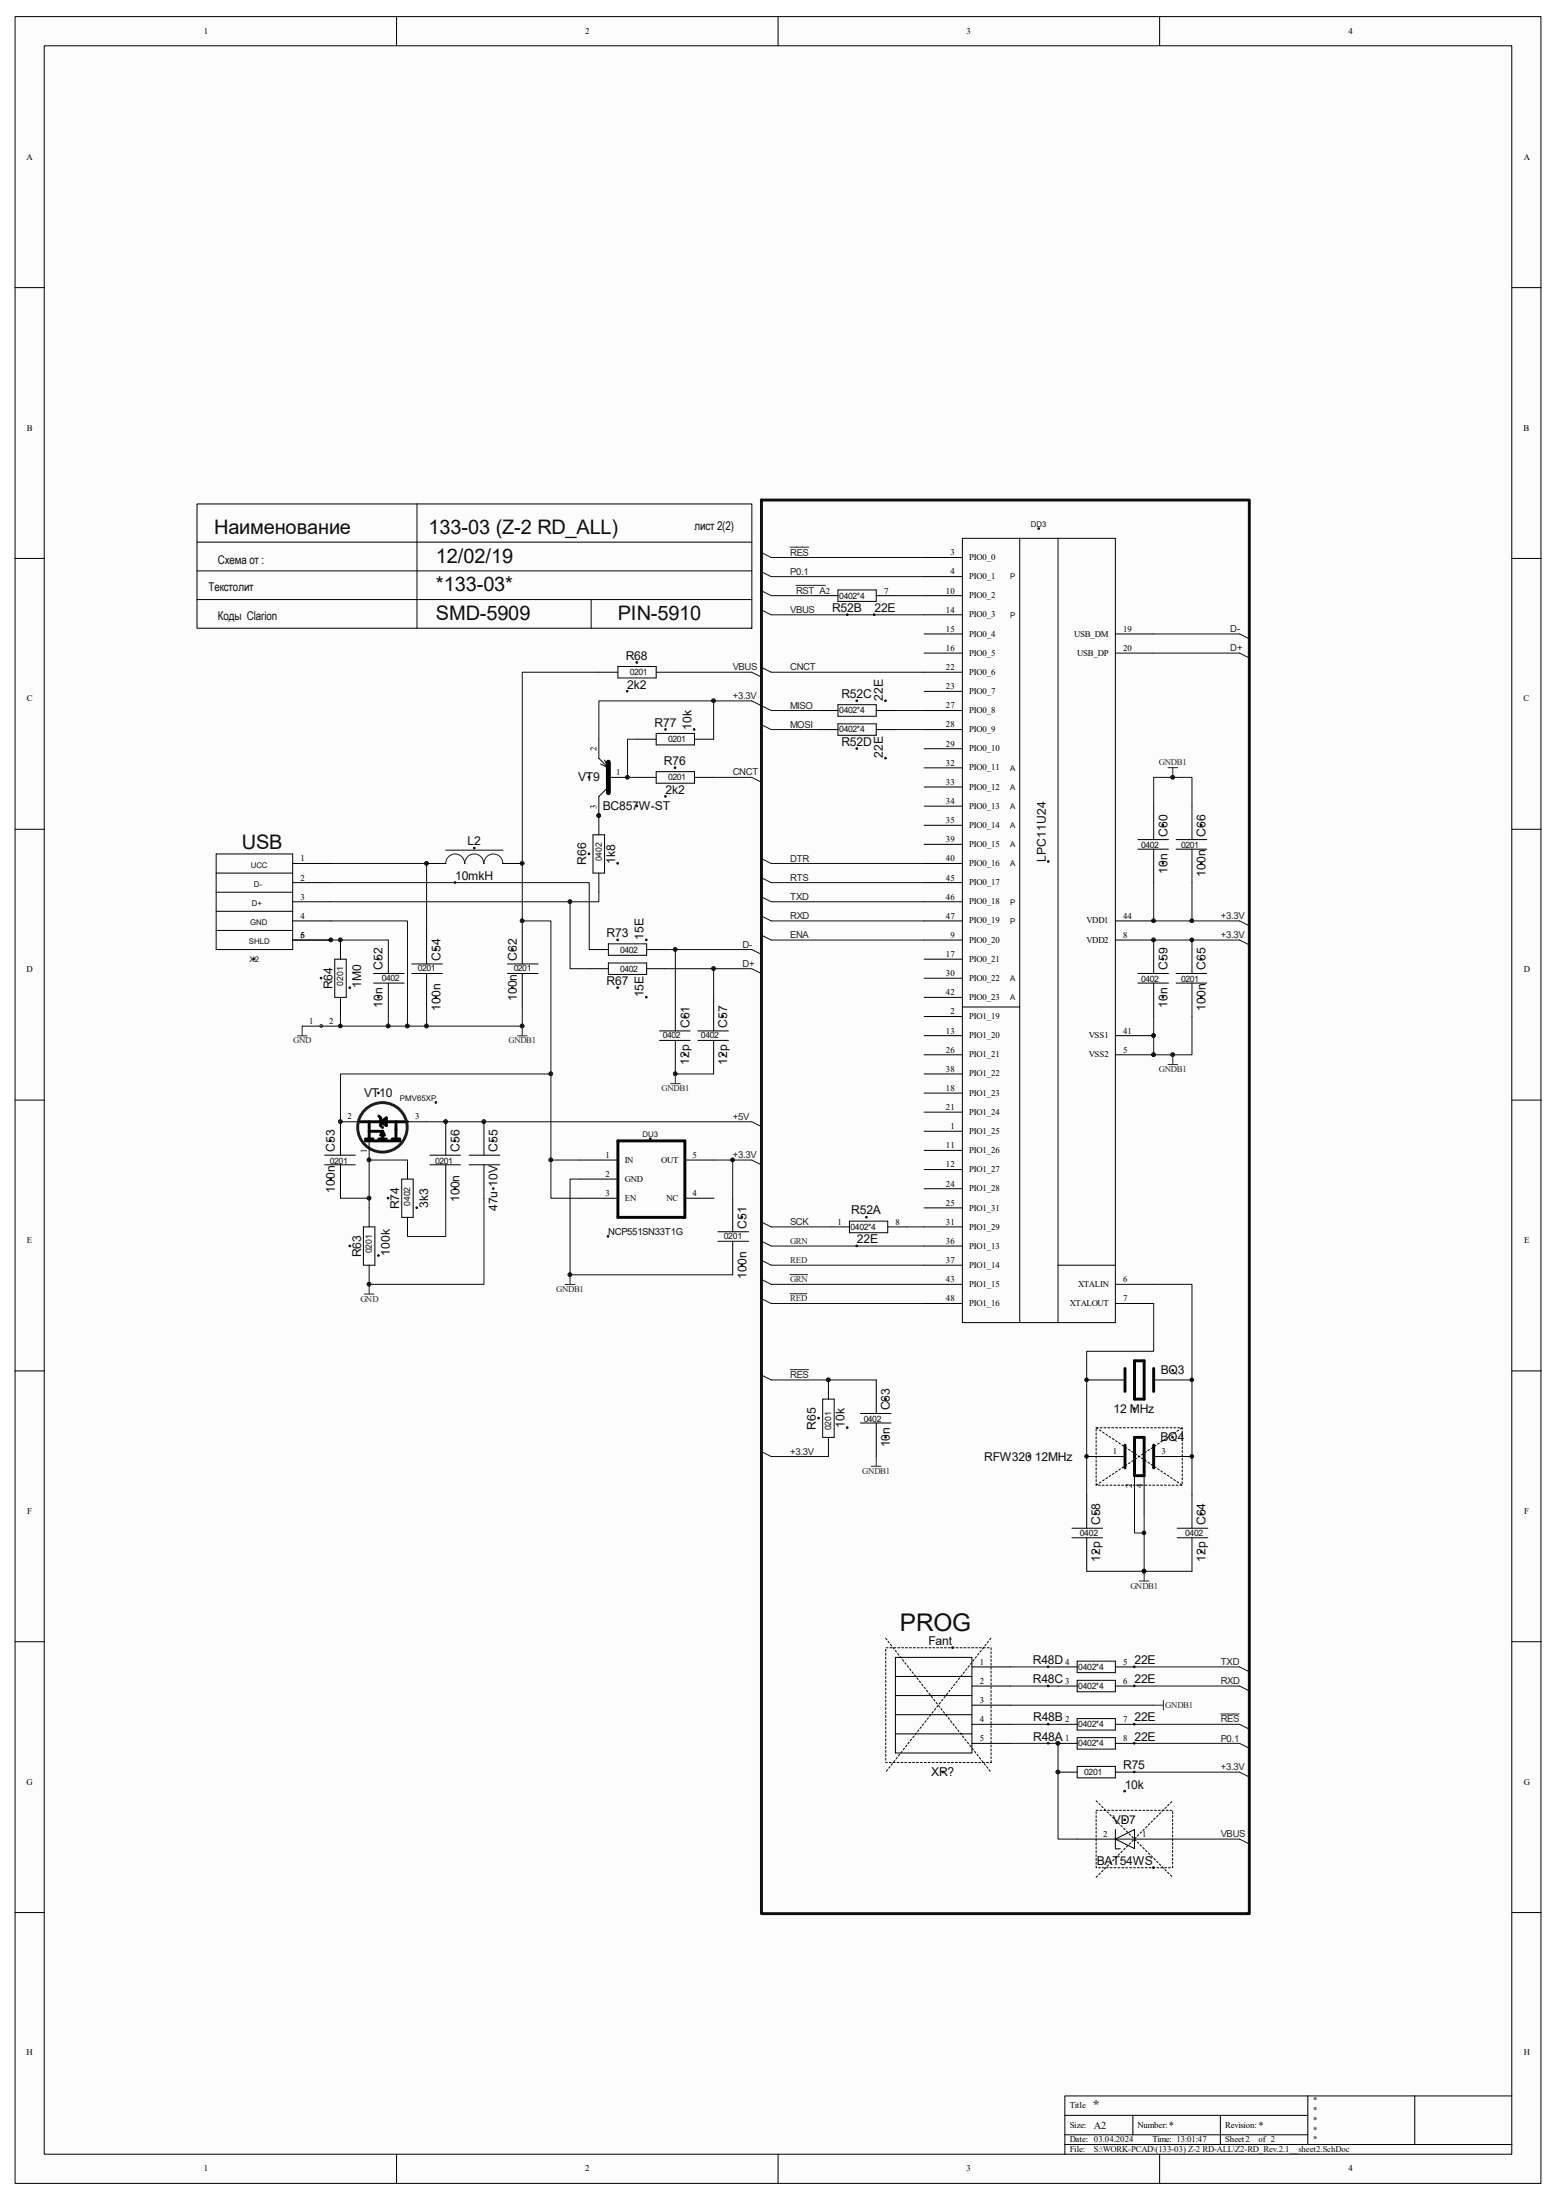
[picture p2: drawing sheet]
<svg xmlns="http://www.w3.org/2000/svg" width="210mm" height="297mm" viewBox="0 0 210 297" stroke-linecap="round" stroke-linejoin="round" font-family="sans-serif">
<path d="M2.1 2.3h205.9v292.5h-205.9z" fill="#fcfcfc"/>
<path d="M2 2.2h206v292.6h-206z" fill="none" stroke="#000" stroke-width=".13"/>
<path d="M6 6.2h198v284.6h-198z" fill="#fcfcfc"/>
<g fill="none" stroke="#000" stroke-width=".13">
<path d="M6 6.2h198v284.6h-198zM53.5 2.2v4M105 2.2v4M156.5 2.2v4M2 38.8h4M204.1 38.8h3.9M2 75.4h4M26.6 68h74.9v16.8h-74.9zM26.6 77.1h74.9M26.6 73.2h74.9M56.3 68v16.8M113.1 79.6h5.2v1.6h-5.2z"/>
<path d="M124.7 77.8h5.2M124.7 75.3h5.2M129.9 72.7h20.6v105.9h-20.6zM137.6 72.7v105.9M142.8 72.7v105.9M204.1 75.4h3.9M26.6 80.9h74.9M79.8 80.9v3.9M80.8 99.8v2.6l1.3 1.3M80.8 90.8h2.6M83.4 90h5.2v1.5h-5.2zM86 99.8h2.6"/>
<path d="M88.6 99h5.1v1.6h-5.1zM88.6 90.8h2.6M93.7 99.8h2.6M110.5 98.5h2.6M110.5 95.9h2.6M110.5 80.4h2.6M113.1 97.7h5.2v1.6h-5.2zM113.1 95.1h5.2v1.6h-5.2zM118.3 98.5h2.6M118.3 95.9h2.6M118.3 80.4h2.6M124.7 98.5h5.2"/>
<path d="M124.7 90.8h5.2M124.7 95.9h5.2M124.7 80.4h5.2M124.7 85.6h5.2M124.7 93.3h5.2M124.7 83h5.2M124.7 88.2h5.2M150.5 85.6h5.2M150.5 88.2h5.2M2 112h4M29.2 117.9h10.3M29.2 115.3h10.3v12.9h-10.3z"/>
<path d="M39.5 116.6h5.2M39.5 119.2h5.2M57.6 116.6h2.6M60.2 114.8h7.7M67.9 116.6h2.6M80 112.7h1.6v5.2h-1.6zM80.8 117.9v2.6M81.1 103.2l1 .5M81.6 102.6l.5 1.1M82.1 106.2l-1.3 1.3v5.2M82.1 104.9h2.6M86 104.9h2.6"/>
<path d="M88.6 104.2h5.1v1.5h-5.1zM93.7 104.9h2.6M124.7 116.6h5.2M124.7 119.2h5.2M124.7 101.1h5.2M124.7 114h5.2M124.7 108.8h5.2M124.7 103.7h5.2M124.7 106.2h5.2M124.7 111.4h5.2M153.6 113.3h4.1M153.6 114.6h4.1"/>
<path d="M155.7 108.8v4.5M155.7 114.6v4.6M158.7 113.3h4.2M158.7 114.6h4.2M160.9 108.8v4.5M160.9 114.6v4.6M204.1 112h3.9M29.2 125.6h10.3M29.2 123h10.3M29.2 120.5h10.3M39.5 126.9h5.2M39.5 124.3h5.2"/>
<path d="M39.5 121.7h5.2M40.8 138.5h5.2M45.2 129.5h1.5v5.2h-1.5zM46 126.9v2.6M46 134.7v2.5M50.4 132.7h4.1M50.4 131.4h4.1M52.4 126.9v4.5M52.4 132.7v4.5M55.6 131.4h4.1M55.6 130.1h4.1M57.6 125.6v4.5"/>
<path d="M57.6 131.4v4.6M68.5 131.4h4.1M68.5 130.1h4.1M70.5 125.6v4.5M70.5 131.4v4.6M79.5 128.2h2.6M79.5 130.8h2.6M82.1 130h5.2v1.6h-5.2zM82.1 127.4h5.2v1.6h-5.2zM87.3 128.2h2.6M87.3 130.8h2.6M89 139.2h4.1"/>
<path d="M91.2 134.7v4.5M94.2 139.2h4.1M96.3 134.7v4.5M124.7 134.7h5.2M124.7 129.5h5.2M124.7 126.9h5.2M124.7 124.3h5.2M124.7 121.7h5.2M124.7 132.1h5.2M124.7 139.8h5.2M124.7 137.2h5.2M129.9 136h7.7"/>
<path d="M150.5 126.9h5.2v4.5M150.5 124.3h5.2M150.5 139.8h5.2M153.6 132.7h4.1M153.6 131.4h4.1M155.7 132.7v4.5M158.7 132.7h4.2M158.7 131.4h4.2M160.9 126.9v4.5M160.9 132.7v4.5M2 148.5h4M43.8 156h4.2"/>
<path d="M43.8 157.3h4.2M46 157.3v4.5M48.5 151.4h-2.5v4.6M49.8 154v2.6M54.2 159.2h1.6v5.2h-1.6zM55 156.6v2.6M55 151.4h2.6M58 156h4.2M58 157.3h4.2M60.2 151.4v4.6M60.2 157.3v4.5M63.3 156h4.2"/>
<path d="M63.3 157.3h4.2M65.3 151.4v4.6M65.3 157.3v4.5M78.2 159.2h5.2M78.2 156.6h5.2M89 140.5h4.1M91.2 140.5v4.5M92.4 156.6h4M94.2 140.5h4.1M96.3 140.5v4.5M124.7 142.4h5.2M124.7 145h5.2"/>
<path d="M124.7 147.6h5.2M124.7 150.1h5.2M124.7 152.7h5.2M124.7 155.3h5.2M124.7 157.9h5.2M150.5 142.4h5.2M204.1 148.5h3.9M49.1 165.6h1.5v5.2h-1.5zM49.8 163.1v2.5M49.8 170.8v2.6M55 164.4v2.5M78.2 161.8h5.2"/>
<path d="M92.4 161.8h4M96.9 167.6h4.1M96.9 166.3h4.1M98.9 161.8v4.5M98.9 167.6v4.5M112.1 165.6h2.5M114.6 164.9h5.2v1.5h-5.2zM119.8 165.6h2.6M124.7 170.8h5.2M124.7 165.6h5.2M124.7 168.2h5.2M124.7 160.5h5.2"/>
<path d="M124.7 176h5.2M124.7 163.1h5.2M124.7 173.4h5.2M142.8 170.8h7.7M150.5 176h5.2M150.5 173.4h5.2M2 185.1h4M111 188.9h1.6v5.2h-1.6zM111.8 186.3v2.6M111.8 194.1v2.5M116.1 190.8h4.2M116.1 192.1h4.2"/>
<path d="M118.3 186.3v4.5M118.3 192.1v4.5M146.7 186.3h5.1M146.7 196.6h5.1M153.1 199.2v5.2M154.4 199.2v5.2M155.7 186.3h5.2M155.7 196.6h5.2M204.1 185.1h3.9M144.7 207.6h4.1M144.7 206.3h4.1M146.7 201.8v4.5"/>
<path d="M146.7 207.6v4.5M158.9 207.6h4.1M158.9 206.3h4.1M160.9 201.8v4.5M160.9 207.6v4.5M2 221.6h4M120.9 234.1h10.3M120.9 231.5h10.3M120.9 228.9h10.3M120.9 226.3h10.3M120.9 223.8h10.3v12.9h-10.3zM131.2 232.8h5.1"/>
<path d="M131.2 235.4h5.1M131.2 230.2h5.1M131.2 227.6h5.1M131.2 225h5.1M142.8 232.8h2.6M142.8 235.4h2.6M142.8 227.6h2.6M142.8 225h2.6M142.8 239.2h2.6M145.4 224.3h5.1v1.5h-5.1zM145.4 226.9h5.1v1.5h-5.1zM145.4 232h5.1v1.6h-5.1z"/>
<path d="M145.4 234.6h5.1v1.5h-5.1zM145.4 238.5h5.1v1.5h-5.1zM150.5 232.8h2.6M150.5 235.4h2.6M150.5 227.6h2.6M150.5 225h2.6M150.5 239.2h2.6M204.1 221.6h3.9M2 258.2h4M145.4 248.3h12.9M150.5 248.3l2.6-1.3v2.6zM150.5 247v2.6"/>
<path d="M150.6 249.6h.6M204.1 258.2h3.9M53.5 290.8v4M105 290.8v4M143.7 285.6h32.8M143.7 289.5h60.4M143.7 288.2h32.8M152.9 285.6v2.6M156.5 290.8v4M164.7 285.6v3.9M176.5 283v6.5M191 283h-47.3v7.8"/>
<path d="M204.1 283h-13.1v6.5"/>
</g>
<g fill="#0e0e0e" stroke="#0e0e0e" stroke-width=".13">
<circle cx="44.6" cy="126.9" r=".24"/>
<circle cx="45.9" cy="151.4" r=".24"/>
<circle cx="45.9" cy="126.9" r=".24"/>
<circle cx="49.8" cy="173.4" r=".24"/>
<circle cx="49.8" cy="161.7" r=".24"/>
<circle cx="49.8" cy="156.6" r=".24"/>
<circle cx="52.4" cy="138.5" r=".24"/>
<circle cx="55" cy="138.5" r=".24"/>
<circle cx="57.6" cy="138.5" r=".24"/>
<circle cx="57.6" cy="116.6" r=".24"/>
<circle cx="60.1" cy="151.4" r=".24"/>
<circle cx="65.3" cy="151.4" r=".24"/>
<circle cx="70.5" cy="138.5" r=".24"/>
<circle cx="70.5" cy="124.3" r=".24"/>
<circle cx="70.5" cy="116.6" r=".24"/>
<circle cx="74.3" cy="156.6" r=".24"/>
<circle cx="74.3" cy="145" r=".24"/>
<circle cx="76.9" cy="172.1" r=".24"/>
<circle cx="76.9" cy="121.7" r=".24"/>
<circle cx="84.7" cy="104.9" r=".24"/>
<circle cx="91.1" cy="145" r=".24"/>
<circle cx="91.1" cy="128.2" r=".24"/>
<circle cx="96.3" cy="130.8" r=".24"/>
<circle cx="96.3" cy="94.6" r=".24"/>
<circle cx="98.9" cy="156.6" r=".24"/>
<circle cx="111.8" cy="186.3" r=".24"/>
<circle cx="142.8" cy="239.2" r=".24"/>
<circle cx="142.8" cy="235.3" r=".24"/>
<circle cx="154.4" cy="212.1" r=".24"/>
<circle cx="155.7" cy="126.9" r=".24"/>
<circle cx="155.7" cy="124.3" r=".24"/>
<circle cx="158.3" cy="142.4" r=".24"/>
<circle cx="158.3" cy="104.9" r=".24"/>
<circle cx="160.9" cy="126.9" r=".24"/>
<circle cx="160.9" cy="124.3" r=".24"/>
<circle cx="51.1" cy="134.6" r=".11"/>
<circle cx="51.1" cy="129.5" r=".11"/>
<circle cx="47.2" cy="133.3" r=".11"/>
<circle cx="43.3" cy="132" r=".11"/>
<circle cx="61.4" cy="119.1" r=".11"/>
<circle cx="64" cy="114.5" r=".11"/>
<circle cx="100.1" cy="170.8" r=".11"/>
<circle cx="100.1" cy="164.3" r=".11"/>
<circle cx="162.1" cy="134.6" r=".11"/>
<circle cx="162.1" cy="129.5" r=".11"/>
<circle cx="157" cy="134.6" r=".11"/>
<circle cx="157" cy="129.5" r=".11"/>
<circle cx="51.1" cy="169.5" r=".11"/>
<circle cx="47.2" cy="168.2" r=".11"/>
<circle cx="61.4" cy="160.5" r=".11"/>
<circle cx="61.4" cy="154" r=".11"/>
<circle cx="66.6" cy="160.5" r=".11"/>
<circle cx="66.6" cy="154" r=".11"/>
<circle cx="83.4" cy="116.6" r=".11"/>
<circle cx="79.5" cy="115.3" r=".11"/>
<circle cx="97.6" cy="142.4" r=".11"/>
<circle cx="97.6" cy="137.2" r=".11"/>
<circle cx="114.4" cy="192.7" r=".11"/>
<circle cx="110.5" cy="191.4" r=".11"/>
<circle cx="147.9" cy="209.5" r=".11"/>
<circle cx="147.9" cy="204.4" r=".11"/>
<circle cx="162.1" cy="209.5" r=".11"/>
<circle cx="162.1" cy="204.4" r=".11"/>
<circle cx="162.1" cy="116.6" r=".11"/>
<circle cx="162.1" cy="111.4" r=".11"/>
<circle cx="157" cy="116.6" r=".11"/>
<circle cx="157" cy="111.4" r=".11"/>
<circle cx="115.6" cy="168.2" r=".11"/>
<circle cx="116.9" cy="164.3" r=".11"/>
<circle cx="93.7" cy="98.5" r=".11"/>
<circle cx="89.8" cy="98.5" r=".11"/>
<circle cx="89.8" cy="107.5" r=".11"/>
<circle cx="91.1" cy="103.6" r=".11"/>
<circle cx="119.5" cy="102.4" r=".11"/>
<circle cx="115.6" cy="101.1" r=".11"/>
<circle cx="155.7" cy="252.1" r=".11"/>
<circle cx="151.8" cy="245.7" r=".11"/>
<circle cx="56.2" cy="163" r=".11"/>
<circle cx="52.4" cy="161.7" r=".11"/>
<circle cx="44.6" cy="159.2" r=".11"/>
<circle cx="44.6" cy="154" r=".11"/>
<circle cx="34.3" cy="129.5" r=".11"/>
<circle cx="69.2" cy="133.3" r=".11"/>
<circle cx="69.2" cy="128.2" r=".11"/>
<circle cx="58.8" cy="134.6" r=".11"/>
<circle cx="58.8" cy="128.2" r=".11"/>
<circle cx="119.5" cy="194" r=".11"/>
<circle cx="119.5" cy="188.9" r=".11"/>
<circle cx="92.4" cy="142.4" r=".11"/>
<circle cx="92.4" cy="137.3" r=".11"/>
<circle cx="84.6" cy="93.3" r=".11"/>
<circle cx="85.9" cy="89.4" r=".11"/>
<circle cx="119.5" cy="94.6" r=".11"/>
<circle cx="115.6" cy="94.6" r=".11"/>
<circle cx="118" cy="83" r=".11"/>
<circle cx="114.4" cy="83" r=".11"/>
<circle cx="153.1" cy="190.2" r=".11"/>
<circle cx="158.3" cy="185" r=".11"/>
<circle cx="58.8" cy="148.8" r=".11"/>
<circle cx="51.1" cy="147.6" r=".11"/>
<circle cx="128.6" cy="222.4" r=".11"/>
<circle cx="127.3" cy="239.2" r=".11"/>
<circle cx="153.1" cy="235.3" r=".11"/>
<circle cx="141.5" cy="235.3" r=".11"/>
<circle cx="153.1" cy="227.6" r=".11"/>
<circle cx="141.5" cy="227.6" r=".11"/>
<circle cx="153.1" cy="232.8" r=".11"/>
<circle cx="141.5" cy="232.8" r=".11"/>
<circle cx="87.2" cy="134.6" r=".11"/>
<circle cx="83.4" cy="133.3" r=".11"/>
<circle cx="151.8" cy="241.8" r=".11"/>
<circle cx="153.1" cy="239.2" r=".11"/>
<circle cx="82.1" cy="166.9" r=".11"/>
<circle cx="87.8" cy="153.7" r=".11"/>
<circle cx="153.1" cy="225" r=".11"/>
<circle cx="141.5" cy="225" r=".11"/>
<circle cx="79.5" cy="104.9" r=".11"/>
<circle cx="85.9" cy="108.8" r=".11"/>
<circle cx="87.2" cy="126.9" r=".11"/>
<circle cx="83.4" cy="126.9" r=".11"/>
<circle cx="141.5" cy="116.3" r=".11"/>
<circle cx="140.2" cy="71.4" r=".11"/>
<circle cx="138.9" cy="196.6" r=".11"/>
<circle cx="158.3" cy="194" r=".11"/>
<circle cx="45.9" cy="138.5" r=".24"/>
<circle cx="80.8" cy="110.1" r=".24"/>
<circle cx="146.7" cy="196.6" r=".24"/>
<circle cx="146.7" cy="186.3" r=".24"/>
<circle cx="154.4" cy="206.9" r=".24"/>
<circle cx="155.7" cy="142.4" r=".24"/>
<circle cx="155.7" cy="139.8" r=".24"/>
<circle cx="160.9" cy="196.6" r=".24"/>
<circle cx="160.9" cy="186.3" r=".24"/>
</g>
<g fill="#262626" stroke="#262626" stroke-width=".13">
<circle cx="44.6" cy="126.9" r=".24"/>
<circle cx="45.9" cy="126.9" r=".24"/>
<circle cx="49.8" cy="173.4" r=".24"/>
<circle cx="49.8" cy="161.7" r=".24"/>
<circle cx="49.8" cy="156.6" r=".24"/>
<circle cx="52.4" cy="138.5" r=".24"/>
<circle cx="55" cy="138.5" r=".24"/>
<circle cx="57.6" cy="138.5" r=".24"/>
<circle cx="57.6" cy="116.6" r=".24"/>
<circle cx="70.5" cy="138.5" r=".24"/>
<circle cx="70.5" cy="124.3" r=".24"/>
<circle cx="70.5" cy="116.6" r=".24"/>
<circle cx="76.9" cy="172.1" r=".24"/>
<circle cx="76.9" cy="121.7" r=".24"/>
<circle cx="84.7" cy="104.9" r=".24"/>
<circle cx="91.1" cy="145" r=".24"/>
<circle cx="91.1" cy="128.2" r=".24"/>
<circle cx="96.3" cy="130.8" r=".24"/>
<circle cx="96.3" cy="94.6" r=".24"/>
<circle cx="98.9" cy="156.6" r=".24"/>
<circle cx="111.8" cy="186.3" r=".24"/>
<circle cx="142.8" cy="239.2" r=".24"/>
<circle cx="142.8" cy="235.3" r=".24"/>
<circle cx="154.4" cy="212.1" r=".24"/>
<circle cx="155.7" cy="142.4" r=".24"/>
<circle cx="155.7" cy="139.8" r=".24"/>
<circle cx="155.7" cy="126.9" r=".24"/>
<circle cx="155.7" cy="124.3" r=".24"/>
<circle cx="158.3" cy="142.4" r=".24"/>
<circle cx="158.3" cy="104.9" r=".24"/>
<circle cx="45.9" cy="151.4" r=".24"/>
<circle cx="60.1" cy="151.4" r=".24"/>
<circle cx="65.3" cy="151.4" r=".24"/>
<circle cx="74.3" cy="156.6" r=".24"/>
<circle cx="74.3" cy="145" r=".24"/>
<circle cx="160.9" cy="126.9" r=".24"/>
<circle cx="160.9" cy="124.3" r=".24"/>
</g>
<g fill="none" stroke="#0e0e0e" stroke-width=".13">
<path d="M102.8 77.2l1.3 .6h20.6M102.8 74.6l1.3 .7h20.6M102.8 79.8l1.3 .6h6.4M80.8 90.8h-10.3v34.8M86 99.8h-1.3v5.1h1.3M91.2 90.8h10.3l1.3 .6M96.3 94.6v5.2M102.8 97.8l1.3 .7h6.4M102.8 90.1l1.3 .7h20.6M102.8 82.3l1.3 .7h20.6M110.5 95.9h-6.4l-2.6-1.3h-20.7v5.2M120.9 80.4h3.8"/>
<path d="M120.9 98.5h3.8M120.9 95.9h3.8M155.7 85.6h11.6l1.3 .6M155.7 88.2h11.6l1.3 .6M44.7 116.6h12.9v9M44.7 119.2h34.8v9M70.5 116.6h.1M80.8 110.1h.1M84.7 104.9h.1M96.3 104.9h5.2l1.3 .7M102.8 118.5l1.3 .7h20.6M102.8 115.9l1.3 .7h20.6"/>
<path d="M155.7 119.2v5.1h11.6l1.3 .7M155.7 108.8v-3.9h5.2v3.9M160.9 119.2v5.1M44.7 126.9h7.7M44.7 124.3h10.3v14.2M52.4 137.2v1.3M57.6 136v2.5M70.5 124.3h3.9v37.5h3.8M70.5 136v2.5h-24.5v-1.3M76.9 121.7v9.1h2.6M80.8 120.5v1.2h-36.1M89.9 128.2h11.6l1.3 .7"/>
<path d="M89.9 130.8h11.6l1.3 .6M91.2 128.2v6.5M96.3 130.8v3.9M102.8 123.7l1.3 .6h20.6M102.8 126.3l1.3 .6h20.6M102.8 121.1l1.3 .6h20.6M155.7 126.9h11.6l1.3 .7M155.7 137.2v5.2h5.2v-5.2M55 156.6h-5.2v6.5M57.6 151.4h43.9l1.3 .7M74.4 145h-28.4v6.4M74.4 156.6h3.8"/>
<path d="M78.2 159.2h-1.3v12.9h22M91.2 145h5.1M96.4 156.6h5.1l1.3 .7M98.9 156.6v5.2M46 161.8h3.8M60.2 161.8v5.1h-5.2M65.3 161.8v11.6h-15.5M102.8 167.6l1.3 .6h20.6M102.8 170.2l1.3 .6h20.6M102.8 172.7l1.3 .7h20.6M102.8 175.3l1.3 .7h20.6M102.8 165l1.3 .6h8"/>
<path d="M122.4 165.6h2.3M155.7 176v6.4h-9v19.4M155.7 173.4h5.2v28.4M102.8 185.6l1.3 .7h14.2M102.8 196l1.3 .6h7.7M146.7 212.1h14.2M153.1 204.4v2.6h1.3M154.4 204.4v7.7M136.3 235.4h6.5v12.9h2.6M136.3 232.8h6.5M136.3 227.6h6.5M136.3 225h6.5"/>
<path d="M136.3 230.2h19.4M153.1 239.2h14.2l1.3 .7M153.1 235.4h14.2l1.3 .6M153.1 232.8h14.2l1.3 .6M153.1 227.6h14.2l1.3 .7M153.1 225h14.2l1.3 .7M158.3 248.3h9l1.3 .6"/>
</g>
<g fill="none" stroke="#1c1c1c" stroke-width=".13">
<path d="M60.2 116.6a1.27 1.27 0 0 1 1.2-1.3 1.27 1.27 0 0 1 1.3 1.3M62.7 116.6a1.27 1.27 0 0 1 1.3-1.3 1.27 1.27 0 0 1 1.3 1.3M65.3 116.6a1.27 1.27 0 0 1 1.3-1.3 1.27 1.27 0 0 1 1.3 1.3"/>
<circle cx="43.4" cy="138.5" r=".18"/>
</g>
<g fill="none" stroke="#262626" stroke-width=".13">
<path d="M106.6 73.9h2.5M107.4 79h4M157.6 103.6h1.4M158.3 103.6v1.3M40.1 139.8h1.3M40.8 138.5v1.3M69.8 139.8h1.3M70.5 138.5v1.3M90.5 146.3h1.3M91.2 145v1.3M157.6 143.7h1.4M158.3 142.4v1.3"/>
<path d="M49.2 174.7h1.3M49.8 173.4v1.3M76.3 173.4h1.3M76.9 172.1v1.3M106.6 172.1h2.4M106.6 174.7h2.3M106.6 184.9h2.5M117.6 198h1.3M118.3 196.6v1.4M153.8 213.4h1.3M154.4 212.1v1.3M155.7 230.2h1.3"/>
<path d="M157 229.6v1.3M164.8 231.4h2.4"/>
</g>
<path d="M147.9 192.8l11.7 7.7M147.9 192.8h11.7v7.7h-11.7v-7.7M147.9 200.5l11.7-7.7M119.5 221.2l14.2 18M133.7 221.2l-14.2 18M133.8 238v-15.5h-14.2v15.5h14.2M147.9 253.4l10.4-10.3M147.9 243.1l10.4 10.3M147.9 244.4h10.4v7.8h-10.4v-7.8" fill="none" stroke="#000" stroke-width=".13" stroke-dasharray=".3 .3"/>
<g fill="none" stroke="#000" stroke-width=".39">
<path d="M48.5 151.4h6.5M49.3 153.8h1.1M49.3 154h4.7M49.8 151.4v2.4M49.8 152.7h1.8M51.1 150.7l.3 .2v1.1l.2 .2M51.1 153.8h1M51.4 151.4l.7-.5v1.1zM51.6 152.7l.3 .6M51.6 152.7l-.2 .6M51.6 152.7v1.1M52.9 153.8h1.1"/>
<path d="M53.4 151.4v2.4M83.4 154h9v10.4h-9zM151.8 184.8v3M151.8 195.1v3.1M153.1 183.7h1.3v5.2h-1.3zM153.1 194.1h1.3v5.1h-1.3zM155.7 184.8v3M155.7 195.1v3.1"/>
</g>
<circle cx="51.6" cy="152.2" r="3.3" fill="none" stroke="#1c1c1c" stroke-width=".39"/>
<path d="M82.1 102.9v4.1" fill="none" stroke="#000" stroke-width=".66"/>
<path d="M102.8 67.5h65.8v190.8h-65.8z" fill="none" stroke="#0e0e0e" stroke-width=".39"/>
<text font-size="3.3" fill="#0e0e0e" x="121.5" y="220.2">PROG</text>
<g font-size="2.7" fill="#0e0e0e">
<text x="28.9" y="72.1">Наименование</text>
<text x="57.8" y="72.1">133-03 (Z-2 RD_ALL)</text>
<text x="58.8" y="75.9">12/02/19</text>
<text x="58.8" y="79.8">*133-03*</text>
<text x="58.8" y="83.7">SMD-5909</text>
<text x="83.4" y="83.7">PIN-5910</text>
<text x="32.6" y="114.7">USB</text>
</g>
<text font-size="1.8" fill="#262626" x="147.4" y="284.7">*</text>
<g font-size="1.6" fill="#0e0e0e">
<text x="93.7" y="71.5">лист 2(2)</text>
<text x="29.4" y="76.2">Схема от :</text>
<text x="28.2" y="79.8">Текстолит</text>
<text x="29.4" y="83.7">Коды Clarion</text>
<text x="112.3" y="82.6">R52B</text>
<text x="118" y="82.6">22E</text>
<text x="84.5" y="89.1">R68</text>
<text x="84.7" y="93">2k2</text>
<text x="113.6" y="94.2">R52C</text>
<text x="119.2" y="94.6" transform="rotate(-90 119.2 94.6)">22E</text>
<text x="88.3" y="98.1">R77</text>
<text x="93.3" y="98.5" transform="rotate(-90 93.3 98.5)">10k</text>
<text x="113.6" y="100.7">R52D</text>
<text x="78" y="105.5">VT9</text>
<text x="89.6" y="103.3">R76</text>
<text x="89.8" y="107.1">2k2</text>
<text x="119.2" y="102.4" transform="rotate(-90 119.2 102.4)">22E</text>
<text x="81.4" y="109.4">BC857W-ST</text>
<text x="157.6" y="112.9" transform="rotate(-90 157.6 112.9)">C60</text>
<text x="162.7" y="112.9" transform="rotate(-90 162.7 112.9)">C66</text>
<text x="61.4" y="118.8">10mkH</text>
<text x="63.1" y="114.1">L2</text>
<text x="79.1" y="116.8" transform="rotate(-90 79.1 116.8)">R66</text>
<text x="83" y="116.6" transform="rotate(-90 83 116.6)">1k8</text>
<text x="141.1" y="116.3" transform="rotate(-90 141.1 116.3)">LPC11U24</text>
<text x="157.6" y="117.9" transform="rotate(-90 157.6 117.9)">10n</text>
<text x="162.7" y="118.4" transform="rotate(-90 162.7 118.4)">100n</text>
<text x="51.6" y="131" transform="rotate(-90 51.6 131)">C52</text>
<text x="59.4" y="129.7" transform="rotate(-90 59.4 129.7)">C54</text>
<text x="69.8" y="129.7" transform="rotate(-90 69.8 129.7)">C62</text>
<text x="81.9" y="126.5">R73</text>
<text x="86.9" y="126.9" transform="rotate(-90 86.9 126.9)">15E</text>
<text x="157.6" y="131" transform="rotate(-90 157.6 131)">C59</text>
<text x="162.7" y="131" transform="rotate(-90 162.7 131)">C65</text>
<text x="44.9" y="133.6" transform="rotate(-90 44.9 133.6)">R64</text>
<text x="48.7" y="133.4" transform="rotate(-90 48.7 133.4)">1M0</text>
<text x="51.6" y="136" transform="rotate(-90 51.6 136)">10n</text>
<text x="59.4" y="136.5" transform="rotate(-90 59.4 136.5)">100n</text>
<text x="69.8" y="135.2" transform="rotate(-90 69.8 135.2)">100n</text>
<text x="81.9" y="133">R67</text>
<text x="86.9" y="134.7" transform="rotate(-90 86.9 134.7)">15E</text>
<text x="157.6" y="136" transform="rotate(-90 157.6 136)">10n</text>
<text x="162.7" y="136.5" transform="rotate(-90 162.7 136.5)">100n</text>
<text x="93" y="143.8" transform="rotate(-90 93 143.8)">12p</text>
<text x="93" y="138.8" transform="rotate(-90 93 138.8)">C61</text>
<text x="98.1" y="143.8" transform="rotate(-90 98.1 143.8)">12p</text>
<text x="98.1" y="138.7" transform="rotate(-90 98.1 138.7)">C57</text>
<text x="49.1" y="148.1">VT10</text>
<text x="45.2" y="155.5" transform="rotate(-90 45.2 155.5)">C53</text>
<text x="62" y="155.5" transform="rotate(-90 62 155.5)">C56</text>
<text x="67.1" y="155.5" transform="rotate(-90 67.1 155.5)">C55</text>
<text x="45.2" y="161" transform="rotate(-90 45.2 161)">100n</text>
<text x="53.9" y="163.3" transform="rotate(-90 53.9 163.3)">R74</text>
<text x="57.8" y="163.1" transform="rotate(-90 57.8 163.1)">3k3</text>
<text x="62" y="162.3" transform="rotate(-90 62 162.3)">100n</text>
<text x="67.1" y="163.5" transform="rotate(-90 67.1 163.5)">47u 10V</text>
<text x="100.8" y="165.9" transform="rotate(-90 100.8 165.9)">C51</text>
<text x="114.9" y="164">R52A</text>
<text x="115.7" y="167.9">22E</text>
<text x="48.7" y="169.7" transform="rotate(-90 48.7 169.7)">R63</text>
<text x="52.6" y="169.5" transform="rotate(-90 52.6 169.5)">100k</text>
<text x="100.8" y="172.6" transform="rotate(-90 100.8 172.6)">100n</text>
<text x="156.7" y="185.5">BQ3</text>
<text x="120.1" y="190.4" transform="rotate(-90 120.1 190.4)">C63</text>
<text x="150.3" y="190.7">12 MHz</text>
<text x="110.1" y="193" transform="rotate(-90 110.1 193)">R65</text>
<text x="114" y="192.7" transform="rotate(-90 114 192.7)">10k</text>
<text x="120.1" y="195.4" transform="rotate(-90 120.1 195.4)">10n</text>
<text x="132.8" y="197.2">RFW320 12MHz</text>
<text x="156.6" y="194.6">BQ4</text>
<text x="148.5" y="205.9" transform="rotate(-90 148.5 205.9)">C58</text>
<text x="162.7" y="205.9" transform="rotate(-90 162.7 205.9)">C64</text>
<text x="148.5" y="210.9" transform="rotate(-90 148.5 210.9)">12p</text>
<text x="162.7" y="210.9" transform="rotate(-90 162.7 210.9)">12p</text>
<text x="125.3" y="222.1">Fant</text>
<text x="139.4" y="227.2">R48C</text>
<text x="139.4" y="224.7">R48D</text>
<text x="153.1" y="227.2">22E</text>
<text x="153.1" y="224.7">22E</text>
<text x="139.4" y="232.4">R48B</text>
<text x="153.1" y="232.4">22E</text>
<text x="125.7" y="239.8">XR?</text>
<text x="139.4" y="235">R48A</text>
<text x="151.6" y="238.8">R75</text>
<text x="153.1" y="235">22E</text>
<text x="151.8" y="241.5">10k</text>
<text x="148" y="251.8">BAT54WS</text>
<text x="150.2" y="246.3">VD7</text>
</g>
<g font-size="1.4" fill="#0e0e0e">
<text x="147.7" y="287.4">A2</text>
<text x="157.8" y="287.4">*</text>
<text x="169.8" y="287.4">*</text>
</g>
<g font-size="1.3" fill="#262626">
<text x="106.6" y="77.6">P0.1</text>
<text x="106.6" y="75">RES</text>
<text x="106.6" y="82.8">VBUS</text>
<text x="107.4" y="80.2">RST_A2</text>
<text x="166" y="85.3">D-</text>
<text x="166" y="87.9">D+</text>
<text x="98.9" y="94.4">+3.3V</text>
<text x="98.9" y="90.5">VBUS</text>
<text x="106.6" y="90.5">CNCT</text>
<text x="106.6" y="95.7">MISO</text>
<text x="106.6" y="98.3">MOSI</text>
<text x="98.9" y="104.7">CNCT</text>
<text x="106.6" y="116.3">DTR</text>
<text x="106.6" y="118.9">RTS</text>
<text x="106.6" y="124.1">RXD</text>
<text x="106.6" y="121.5">TXD</text>
<text x="164.8" y="124.1">+3.3V</text>
<text x="100.2" y="127.9">D-</text>
<text x="100.2" y="130.6">D+</text>
<text x="106.6" y="126.7">ENA</text>
<text x="164.8" y="126.7">+3.3V</text>
<text x="98.9" y="151.2">+5V</text>
<text x="98.9" y="156.4">+3.3V</text>
<text x="106.6" y="165.4">SCK</text>
<text x="106.6" y="186.1">RES</text>
<text x="106.6" y="196.4">+3.3V</text>
<text x="164.8" y="227.4">RXD</text>
<text x="164.8" y="224.8">TXD</text>
<text x="164.8" y="232.5">RES</text>
<text x="164.8" y="239">+3.3V</text>
<text x="164.8" y="235.1">P0.1</text>
<text x="164.8" y="248">VBUS</text>
</g>
<text font-size="1.3" fill="#0e0e0e" x="82.1" y="166.7">NCP551SN33T1G</text>
<g font-size="1.2">
<text x="27.5" y="4.5">1</text>
<text x="79" y="4.5">2</text>
<text x="130.5" y="4.5">3</text>
<text x="182" y="4.5">4</text>
<text x="3.6" y="21.5">A</text>
<text x="205.7" y="21.5">A</text>
<text x="3.6" y="58.1">B</text>
<text x="205.7" y="58.1">B</text>
<text x="128.3" y="77.6">4</text>
<text x="128.3" y="75">3</text>
<text x="130.8" y="75.6">PIO0_0</text>
<text x="119.3" y="80.1">7</text>
<text x="127.7" y="80.1">10</text>
<text x="127.7" y="82.7">14</text>
<text x="130.8" y="78.2">PIO0_1</text>
<text x="130.8" y="80.8">PIO0_2</text>
<text x="130.8" y="83.4">PIO0_3</text>
<text x="127.7" y="85.3">15</text>
<text x="127.7" y="87.9">16</text>
<text x="130.8" y="85.9">PIO0_4</text>
<text x="130.8" y="88.5">PIO0_5</text>
<text x="145" y="85.9">USB_DM</text>
<text x="145.4" y="88.5">USB_DP</text>
<text x="151.6" y="85.3">19</text>
<text x="151.6" y="87.9">20</text>
<text x="3.6" y="94.7">C</text>
<text x="127.7" y="93">23</text>
<text x="127.7" y="90.5">22</text>
<text x="127.7" y="95.6">27</text>
<text x="130.8" y="93.7">PIO0_7</text>
<text x="130.8" y="91.1">PIO0_6</text>
<text x="205.7" y="94.7">C</text>
<text x="80.5" y="101.3" transform="rotate(-90 80.5 101.3)">2</text>
<text x="127.7" y="100.8">29</text>
<text x="127.7" y="98.2">28</text>
<text x="130.8" y="101.4">PIO0_10</text>
<text x="130.8" y="96.3">PIO0_8</text>
<text x="130.8" y="98.8">PIO0_9</text>
<text x="83.1" y="104.6">1</text>
<text x="127.7" y="103.4">32</text>
<text x="127.7" y="106">33</text>
<text x="130.8" y="104">PIO0_11</text>
<text x="130.8" y="106.6">PIO0_12</text>
<text x="80.5" y="109.2" transform="rotate(-90 80.5 109.2)">3</text>
<text x="127.7" y="113.7">39</text>
<text x="127.7" y="108.5">34</text>
<text x="127.7" y="111.1">35</text>
<text x="130.8" y="109.2">PIO0_13</text>
<text x="130.8" y="111.8">PIO0_14</text>
<text x="40.6" y="118.9">2</text>
<text x="40.6" y="116.3">1</text>
<text x="127.7" y="116.3">40</text>
<text x="127.7" y="118.9">45</text>
<text x="130.8" y="114.3">PIO0_15</text>
<text x="130.8" y="116.9">PIO0_16</text>
<text x="130.8" y="119.5">PIO0_17</text>
<text x="40.6" y="124">4</text>
<text x="40.6" y="121.5">3</text>
<text x="127.7" y="124">47</text>
<text x="127.7" y="121.5">46</text>
<text x="130.8" y="124.7">PIO0_19</text>
<text x="130.8" y="122.1">PIO0_18</text>
<text x="146.6" y="124.7">VDD1</text>
<text x="151.6" y="124">44</text>
<text x="3.6" y="131.2">D</text>
<text x="40.6" y="126.6">5</text>
<text x="40.6" y="126.6">6</text>
<text x="127.7" y="131.8">30</text>
<text x="127.7" y="129.2">17</text>
<text x="128.3" y="126.6">9</text>
<text x="130.8" y="127.3">PIO0_20</text>
<text x="130.8" y="129.8">PIO0_21</text>
<text x="146.6" y="127.3">VDD2</text>
<text x="151.6" y="126.6">8</text>
<text x="205.7" y="131.2">D</text>
<text x="127.7" y="134.4">42</text>
<text x="128.3" y="136.9">2</text>
<text x="130.8" y="132.4">PIO0_22</text>
<text x="130.8" y="135">PIO0_23</text>
<text x="130.8" y="137.6">PIO1_19</text>
<text x="41.7" y="138.3">1</text>
<text x="44.4" y="138.3">2</text>
<text x="127.7" y="139.5">13</text>
<text x="127.7" y="142.1">26</text>
<text x="130.8" y="140.2">PIO1_20</text>
<text x="130.8" y="142.7">PIO1_21</text>
<text x="147" y="140.2">VSS1</text>
<text x="147" y="142.7">VSS2</text>
<text x="151.6" y="139.5">41</text>
<text x="151.6" y="142.1">5</text>
<text x="127.7" y="144.7">38</text>
<text x="127.7" y="147.3">18</text>
<text x="127.7" y="149.9">21</text>
<text x="130.8" y="145.3">PIO1_22</text>
<text x="130.8" y="148">PIO1_23</text>
<text x="46.9" y="151.1">2</text>
<text x="49.5" y="155.7" transform="rotate(-90 49.5 155.7)">1</text>
<text x="56" y="151.1">3</text>
<text x="127.7" y="155">11</text>
<text x="128.3" y="152.4">1</text>
<text x="130.8" y="150.5">PIO1_24</text>
<text x="130.8" y="153.1">PIO1_25</text>
<text x="130.8" y="155.7">PIO1_26</text>
<text x="81.7" y="161.5">3</text>
<text x="81.7" y="158.9">2</text>
<text x="81.7" y="156.3">1</text>
<text x="84.3" y="159.6">GND</text>
<text x="84.3" y="157">IN</text>
<text x="89.2" y="157">OUT</text>
<text x="93.5" y="156.3">5</text>
<text x="93.5" y="161.5">4</text>
<text x="127.7" y="160.2">24</text>
<text x="127.7" y="157.6">12</text>
<text x="130.8" y="160.8">PIO1_28</text>
<text x="130.8" y="158.2">PIO1_27</text>
<text x="3.6" y="167.8">E</text>
<text x="84.3" y="162.1">EN</text>
<text x="90" y="162.1">NC</text>
<text x="113" y="165.4">1</text>
<text x="120.9" y="165.4">8</text>
<text x="127.7" y="167.9">36</text>
<text x="127.7" y="162.8">25</text>
<text x="127.7" y="165.4">31</text>
<text x="130.8" y="163.4">PIO1_31</text>
<text x="130.8" y="166">PIO1_29</text>
<text x="205.7" y="167.8">E</text>
<text x="127.7" y="170.5">37</text>
<text x="127.7" y="173.1">43</text>
<text x="130.8" y="168.6">PIO1_13</text>
<text x="130.8" y="171.2">PIO1_14</text>
<text x="130.8" y="173.7">PIO1_15</text>
<text x="145.5" y="173.7">XTALIN</text>
<text x="151.6" y="173.1">6</text>
<text x="127.7" y="175.7">48</text>
<text x="130.8" y="176.3">PIO1_16</text>
<text x="144.4" y="176.3">XTALOUT</text>
<text x="151.6" y="175.7">7</text>
<text x="150.2" y="196.3">1</text>
<text x="156.8" y="196.3">3</text>
<text x="152.8" y="200.9" transform="rotate(-90 152.8 200.9)">2</text>
<text x="154.1" y="200.9" transform="rotate(-90 154.1 200.9)">4</text>
<text x="3.7" y="204.4">F</text>
<text x="205.7" y="204.4">F</text>
<text x="132.2" y="227.3">2</text>
<text x="132.2" y="224.7">1</text>
<text x="143.8" y="227.3">3</text>
<text x="143.8" y="224.7">4</text>
<text x="151.6" y="227.3">6</text>
<text x="151.6" y="224.7">5</text>
<text x="132.2" y="232.5">4</text>
<text x="132.2" y="229.9">3</text>
<text x="143.8" y="232.5">2</text>
<text x="151.6" y="232.5">7</text>
<text x="132.2" y="235.1">5</text>
<text x="143.8" y="235.1">1</text>
<text x="151.6" y="235.1">8</text>
<text x="3.6" y="240.9">G</text>
<text x="205.7" y="240.9">G</text>
<text x="148.9" y="248">2</text>
<text x="154.2" y="248">1</text>
<text x="3.6" y="277.5">H</text>
<text x="205.7" y="277.5">H</text>
<text x="144.4" y="284.6">Title</text>
<text x="144.4" y="287.3">Size:</text>
<text x="153.5" y="287.3">Number:</text>
<text x="165.4" y="287.3">Revision:</text>
<text x="27.5" y="293.2">1</text>
<text x="79" y="293.2">2</text>
<text x="130.5" y="293.2">3</text>
<text x="144.4" y="289.2">Date: 03.04.2024</text>
<text x="144.4" y="290.5">File:</text>
<text x="155.5" y="289.2">Time: 13:01:47</text>
<text x="165.4" y="289.2">Sheet2</text>
<text x="169.8" y="289.2">of 2</text>
<text x="182" y="293.2">4</text>
</g>
<g font-size="1.2" fill="#0e0e0e">
<text x="113.3" y="80.8">0402*4</text>
<text x="85" y="91.1">0201</text>
<text x="90.2" y="100.2">0201</text>
<text x="113.3" y="98.9">0402*4</text>
<text x="113.3" y="96.3">0402*4</text>
<text x="90.2" y="105.4">0201</text>
<text x="81.2" y="116.3" transform="rotate(-90 81.2 116.3)">0402</text>
<text x="154" y="114.5">0402</text>
<text x="159.4" y="114.5">0201</text>
<text x="56.4" y="131.1">0201</text>
<text x="69.3" y="131.1">0201</text>
<text x="83.7" y="131.2">0402</text>
<text x="83.7" y="128.6">0402</text>
<text x="46.3" y="133.1" transform="rotate(-90 46.3 133.1)">0201</text>
<text x="51.5" y="132.4">0402</text>
<text x="154" y="132.5">0402</text>
<text x="159.4" y="132.5">0201</text>
<text x="89.5" y="140.2">0402</text>
<text x="94.6" y="140.2">0402</text>
<text x="44.5" y="157.1">0201</text>
<text x="58.7" y="157.1">0201</text>
<text x="55.4" y="162.8" transform="rotate(-90 55.4 162.8)">0402</text>
<text x="97.7" y="167.3">0201</text>
<text x="114.8" y="166">0402*4</text>
<text x="50.2" y="169.2" transform="rotate(-90 50.2 169.2)">0201</text>
<text x="116.6" y="191.9">0402</text>
<text x="112.2" y="193.1" transform="rotate(-90 112.2 193.1)">0201</text>
<text x="145.8" y="207.3">0402</text>
<text x="160" y="207.3">0402</text>
<text x="145.5" y="225.4">0402*4</text>
<text x="145.5" y="228">0402*4</text>
<text x="145.5" y="233.2">0402*4</text>
<text x="145.5" y="235.8">0402*4</text>
<text x="146.3" y="239.6">0201</text>
<text x="177.2" y="284">*</text>
<text x="177.2" y="285.3">*</text>
<text x="177.2" y="286.6">*</text>
<text x="177.2" y="287.9">*</text>
<text x="147.7" y="290.5">S:\WORK-PCAD\(133-03) Z-2 RD-ALL\Z2-RD_Rev.2.1__sheet2.SchDoc</text>
<text x="177.2" y="289.2">*</text>
</g>
<g font-size="1.2" fill="#262626">
<text x="156.4" y="103.3">GNDB1</text>
<text x="39.6" y="140.8">GND</text>
<text x="68.6" y="140.8">GNDB1</text>
<text x="89.3" y="147.3">GNDB1</text>
<text x="156.4" y="144.7">GNDB1</text>
<text x="106.6" y="167.9">GRN</text>
<text x="106.6" y="170.5">RED</text>
<text x="106.6" y="173.1">GRN</text>
<text x="48.6" y="175.7">GND</text>
<text x="75.1" y="174.5">GNDB1</text>
<text x="106.6" y="175.7">RED</text>
<text x="116.4" y="199">GNDB1</text>
<text x="152.6" y="214.5">GNDB1</text>
<text x="157.3" y="230.6">GNDB1</text>
</g>
<g font-size="1.1" fill="#0e0e0e">
<text x="139.1" y="71.2">DD3</text>
<text x="136.4" y="83.4">P</text>
<text x="136.4" y="78.2">P</text>
<text x="136.4" y="106.6">A</text>
<text x="136.4" y="104.1">A</text>
<text x="136.4" y="111.8">A</text>
<text x="136.4" y="109.2">A</text>
<text x="33.9" y="117.1">UCC</text>
<text x="34.2" y="119.7">D-</text>
<text x="136.4" y="114.4">A</text>
<text x="136.4" y="117">A</text>
<text x="33.8" y="124.9">GND</text>
<text x="34" y="122.3">D+</text>
<text x="136.4" y="122.1">P</text>
<text x="136.4" y="124.7">P</text>
<text x="33.6" y="127.5">SHLD</text>
<text x="33.7" y="129.9">X2</text>
<text x="136.4" y="132.5">A</text>
<text x="136.4" y="135">A</text>
<text x="54" y="148.6">PMV65XP</text>
<text x="86.7" y="153.5">DU3</text>
</g>
</svg>
